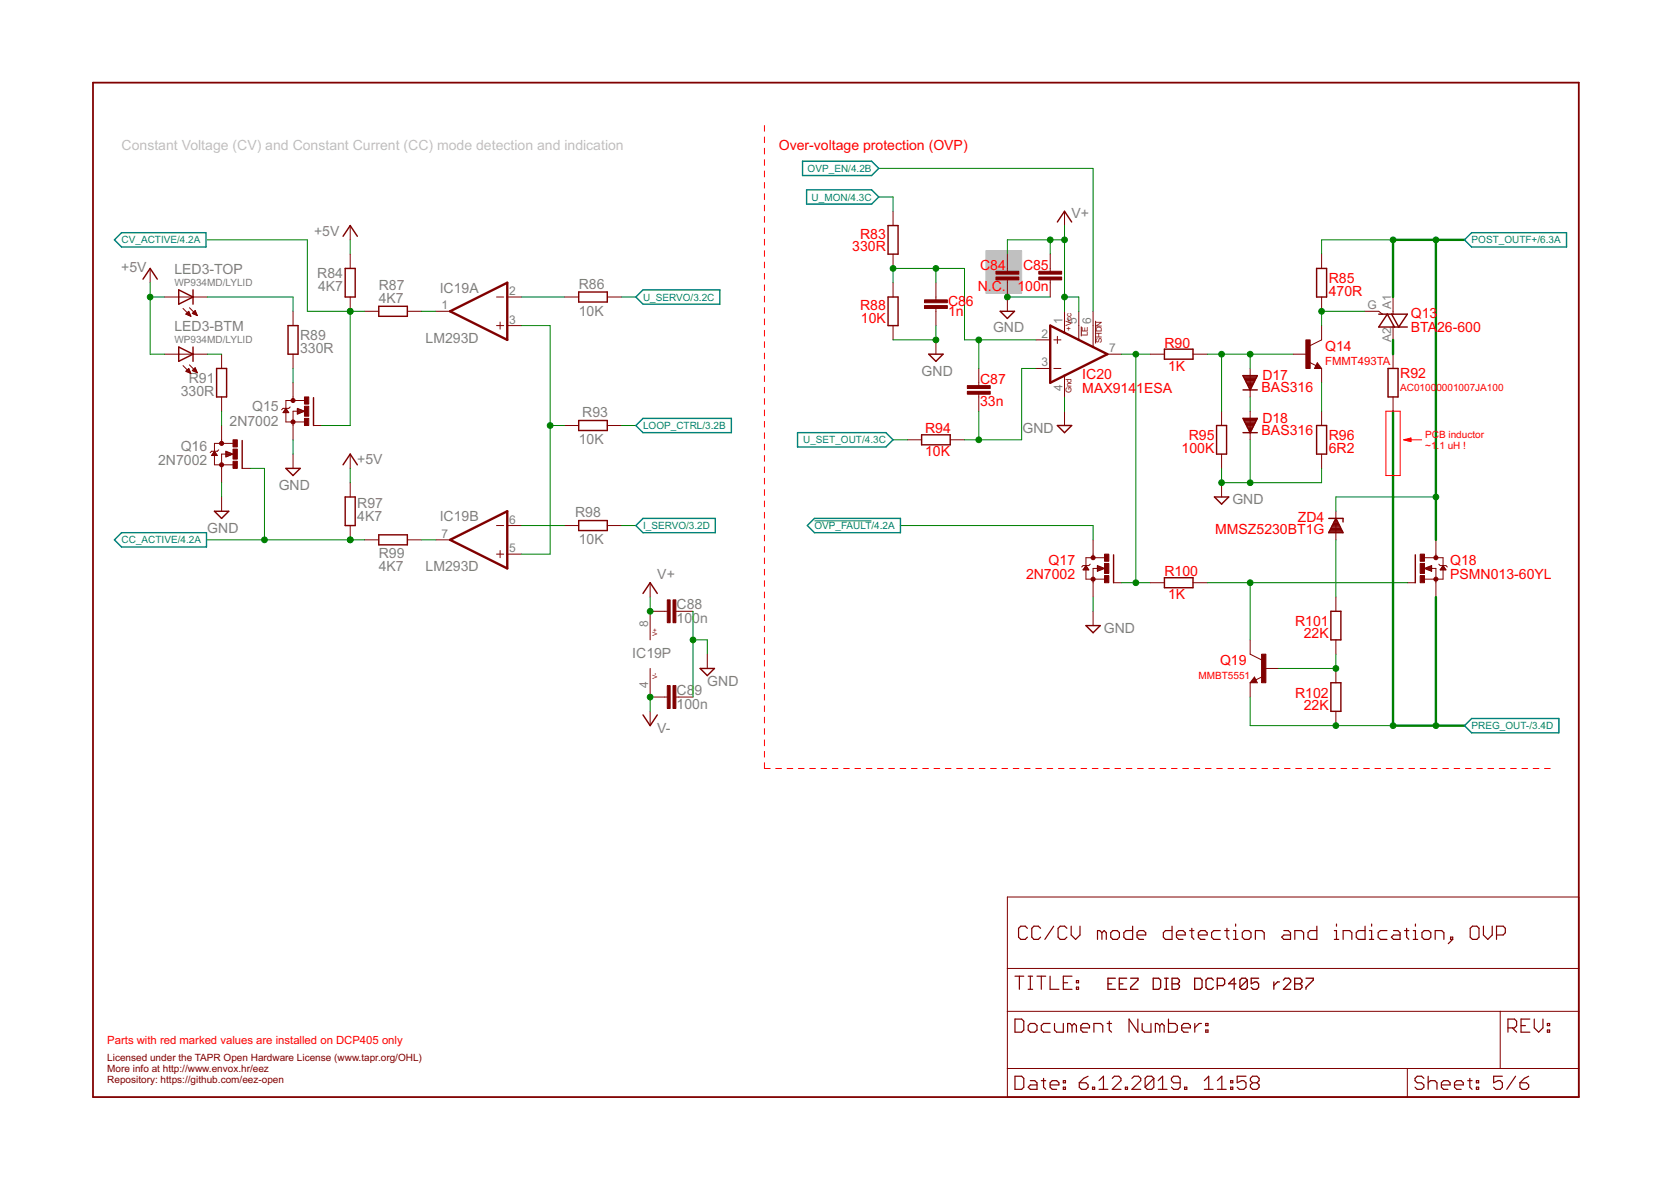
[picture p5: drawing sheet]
<svg xmlns="http://www.w3.org/2000/svg" width="297mm" height="210mm" viewBox="0 0 297 210" stroke-linecap="round" stroke-linejoin="round" font-family="sans-serif">
<path d="M175.3 44.5h6.3v7.7h-6.3z" fill="#c0c0c0" stroke="#c0c0c0" stroke-width=".18"/>
<g fill="none" stroke="#800000" stroke-width=".21">
<path d="M180.4 173.5h1.6M181.2 173.5v2.3M182.6 165l-.4-.4h-.7l-.4 .4v1.6l.4 .4h.7l.4-.4M182.8 173.5h.8M182.8 175.8h.8M183.2 173.5v2.3M184.3 173.5h1.6M185 165l-.4-.4h-.8l-.4 .4v1.6l.4 .4h.8l.4-.4M185.1 173.5v2.3M186.7 173.5v2.3h1.5M187.3 164.6l-1.6 2.4M189 174.7h.8"/>
<path d="M189.7 165l-.4-.4h-.8l-.4 .4v1.6l.4 .4h.8l.4-.4M190.4 164.6v1.6l.8 .8 .8-.8v-1.6M190.6 173.5h-1.6v2.3h1.6M191.3 175.5h.4v.3h-.4zM191.3 174.3h.4v.4h-.4zM195.9 165.8l-.4-.4h-.4v1.6M195.9 165.8v1.2M195.9 165.8l.4-.4 .4 .4v1.2M197.4 165.8l.4-.4h.8l.4 .4v.8l-.4 .4h-.8l-.4-.4zM201.3 164.6v2.4h-1.1l-.4-.4v-.8l.4-.4h1.1M202.1 166.2h1.6v-.4l-.4-.4h-.8l-.4 .4v.8l.4 .4h.8M208.3 164.6v2.4h-1.1l-.4-.4v-.8l.4-.4h1.1"/>
<path d="M209.1 166.2h1.6v-.4l-.4-.4h-.8l-.4 .4v.8l.4 .4h.8M211.5 165.4h.7M211.9 165v1.6l.3 .4M213 166.2h1.6v-.4l-.4-.4h-.8l-.4 .4v.8l.4 .4h.8M216.9 165.4h-1.1l-.4 .4v.8l.4 .4h1.1M217.7 165.4h.8M218.1 165v1.6l.4 .4M219.3 167h.7M219.3 165.4h.3v1.6M219.6 164.2v.4M220.8 165.8l.4-.4h.8l.4 .4v.8l-.4 .4h-.8l-.4-.4zM223.2 167v-1.6h1.1l.4 .4v1.2"/>
<path d="M228.2 165.4h.8l.4 .4v1.2h-1.2l-.4-.4 .4-.4h1.2M230.2 167v-1.6h1.2l.3 .4v1.2M234.1 164.6v2.4h-1.2l-.4-.4v-.8l.4-.4h1.2M237.2 167h.8M237.2 165.4h.4v1.6M237.6 164.2v.4M238.8 167v-1.6h1.1l.4 .4v1.2M242.7 164.6v2.4h-1.2l-.4-.4v-.8l.4-.4h1.2M243.4 167h.8M243.4 165.4h.4v1.6M243.8 164.2v.4M246.5 165.4h-1.1l-.4 .4v.8l.4 .4h1.1"/>
<path d="M247.7 165.4h.8l.4 .4v1.2h-1.2l-.4-.4 .4-.4h1.2M249.7 165.4h.7M250 165v1.6l.4 .4M251.2 167h.8M251.2 165.4h.4v1.6M251.6 164.2v.4M252.8 165.8l.4-.4h.8l.3 .4v.8l-.3 .4h-.8l-.4-.4zM255.1 167v-1.6h1.2l.4 .4v1.2M257.9 166.6h.3v.4h-.3zM258.2 167l-.7 .7M261.3 165l.4-.4h.8l.4 .4v1.6l-.4 .4h-.8l-.4-.4zM263.7 164.6v1.6l.8 .8 .8-.8v-1.6"/>
<path d="M266 166.2h1.2l.4-.4v-.8l-.4-.4h-1.2v2.4M180.4 181.1h1.2l.4 .4v1.6l-.4 .4h-1.2zM180.4 191.3h1.2l.4 .4v1.5l-.4 .4h-1.2zM182.8 182.3l.4-.4h.7l.4 .4v.8l-.4 .4h-.7l-.4-.4zM183.2 192.1h.7l.4 .3v1.2h-1.1l-.4-.4 .4-.4h1.1M185.1 192.1h.8M185.5 191.7v1.5l.4 .4M186.7 192.8h1.5v-.4l-.4-.3h-.8l-.3 .3v.8l.3 .4h.8M186.7 181.9h-1.2l-.4 .4v.8l.4 .4h1.2M187.5 181.9v1.2l.3 .4h1.2v-1.6M189 193.2h.4v.4h-.4zM189 192.1h.4v.3h-.4z"/>
<path d="M190.6 182.3l-.4-.4h-.4v1.6M190.6 182.3l.4-.4 .3 .4v1.2M190.6 182.3v1.2M191.9 192.4h1.1l.4 .4v.4l-.4 .4h-.7l-.4-.4zM192.1 182.7h1.6v-.4l-.4-.4h-.8l-.4 .4v.8l.4 .4h.8M193.4 191.3l-.8 .4-.7 .7M194.2 193.2h.4v.4h-.4zM194.5 183.5v-1.6h1.1l.4 .4v1.2M195.4 193.6h1.5M195.4 192.1l.8-.8v2.3M196.8 181.9h.8M197.2 181.5v1.6l.4 .4"/>
<path d="M197.7 191.7l.4-.4h.8l.4 .4v.4l-1.6 1.5h1.6M200 193.2h.4v.4h-.4zM201.2 191.7l.4-.4h.8l.4 .4v.4l-1.6 1.5h1.6M202.3 181.1v2.4l-1.6-2.4v2.4M203 181.9v1.2l.4 .4h1.2v-1.6M205.1 191.7v1.5l-.4 .4h-.8l-.3-.4M205.1 191.7l-.4-.4h-.8l-.3 .4v1.5M205.1 191.7l-1.5 1.5M205.9 193.6h1.6M205.9 192.1l.8-.8v2.3M206.2 182.3l-.4-.4h-.4v1.6M206.2 182.3v1.2"/>
<path d="M206.2 182.3l.3-.4 .4 .4v1.2M207.7 181.1v2.4h1.2l.4-.4v-.8l-.4-.4h-1.2M209.8 192.4h-1.2l-.4-.3v-.4l.4-.4h.8l.4 .4v1.5l-.4 .4h-.8l-.4-.4M210.1 182.7h1.5v-.4l-.4-.4h-.8l-.3 .4v.8l.3 .4h.8M210.6 193.2h.4v.4h-.4zM212.4 181.9v1.6M213.6 181.9h-.4l-.8 .8M214.1 193.6h1.5M214.1 192.1l.8-.8v2.3M214.3 183.1h.4v.4h-.4zM214.3 181.9h.4v.4h-.4zM216.4 193.6h1.6"/>
<path d="M216.4 192.1l.8-.8v2.3M218.8 193.2h.3v.4h-.3zM218.8 192.1h.3v.3h-.3zM221.5 191.3h-1.6v1.1l.8-.3h.4l.4 .3v.8l-.4 .4h-.8l-.4-.4M222.7 192.4l-.4-.3v-.4l.4-.4h.7l.4 .4v.4l-.4 .3M222.7 192.4l-.4 .4v.4l.4 .4h.7l.4-.4v-.4l-.4-.4M222.7 192.4h.7M253.1 191.7l-.4-.4h-.8l-.4 .4v.4l.4 .3h.8l.4 .4v.4l-.4 .4h-.8l-.4-.4M253.9 192.4l.4-.3h.8l.3 .3v1.2M253.9 191.3v2.3M256.2 192.8h1.6v-.4l-.4-.3h-.8l-.4 .3v.8l.4 .4h.8M258.6 192.8h1.5v-.4l-.4-.3h-.7l-.4 .3v.8l.4 .4h.7"/>
<path d="M260.9 192.1h.8M261.3 191.7v1.5l.4 .4M262.4 193.2h.4v.4h-.4zM262.4 192.1h.4v.3h-.4zM267.1 191.3h-1.6v1.1l.8-.3h.4l.4 .3v.8l-.4 .4h-.8l-.4-.4M268.1 182.7h1.1l.4-.4v-.8l-.4-.4h-1.1v2.4M268.8 182.7l.8 .8M269.4 191.3l-1.6 2.3M270.2 192.4h1.2l.3 .4v.4l-.3 .4h-.8l-.4-.4zM270.4 182.3h.8M271.7 191.3l-.7 .4-.8 .7M271.9 181.1h-1.5v2.4h1.5"/>
<path d="M272.7 181.1v1.6l.8 .8 .8-.8v-1.6M275.1 183.1h.4v.4h-.4zM275.1 181.9h.4v.4h-.4z"/>
</g>
<path d="M16.5 14.7h264.1v180.3h-264.1z" fill="none" stroke="#800000" stroke-width=".32"/>
<g fill="none" stroke="#800000" stroke-width=".18">
<path d="M158.7 37.5v2.6M189.2 37.5v2.6M26.7 47.7v2.5M29.2 52.8h7.7M32.5 54.8l1.4 1.4M33 55.8l.5-.5 .4 .9zM33.1 55.8h.7M33.2 55.7h.5M33.3 55.9h.5M33.3 55.6h.4M33.4 55.4h.2M33.5 56h.3"/>
<path d="M33.7 54.7l1.4 1.4M33.8 56.2h.1M34.2 55.7h.7M34.3 55.6h.5M34.4 55.8h.5M34.4 55.4h.4M34.6 55.3h.1M34.7 55.9h.3M34.7 55.2l-.5 .5 .9 .4M34.7 55.2l.4 .9M34.7 55.2h.1M35 56h.1"/>
<path d="M52.1 55.3v2.6M62.3 40.1v2.5M62.3 45.2v2.5M62.3 52.8v2.5M64.8 55.3h2.5M72.4 55.3h2.6M77.5 55.3h2.5M88.3 52.8h1.2M88.3 57.9h1.2M88.9 57.2v1.3M90.2 52.8h2.5M90.2 57.9h2.5"/>
<path d="M100.3 52.8h2.6M107.9 52.8h2.6M158.7 45.2v2.5M158.7 50.2v2.6M158.7 57.9v2.5M166.4 50.2v3.1M166.4 54.8v3.1M179.1 45.2v3M179.1 49.7v5.6M186.7 45.2v3M186.7 49.7v3.1M188 59.8v1.2"/>
<path d="M189.2 55.3v3.8M191.8 55.3v5.1M192.2 58v1.8M194.3 55.3v6.4M194.8 57v4M234.9 57.9v2.5l-2 1M234.9 45.2v2.5M234.9 52.8v2.5M242.5 55.3h2.6l.6 .5M247.6 52.8v3M247.6 57.9v2.5M29.2 62.9h7.7"/>
<path d="M32.5 65l1.4 1.4M33 66l.5-.5 .4 .9zM33.1 65.9h.6M33.2 66.1h.6M33.2 65.8h.5M33.3 65.7h.3M33.5 66.2h.3M33.5 65.6h.1M33.7 64.9l1.4 1.4M33.7 66.3h.2M34.2 65.9l.5-.5 .4 .9zM34.2 65.8h.7"/>
<path d="M34.4 65.9h.5M34.4 65.7h.4M34.5 65.6h.3M34.6 65.4h.1M34.6 66.1h.4M34.9 66.2h.1M38.9 79.9l-.3 .3h-1l-.2 .3M39.4 62.9v2.6M39.4 70.5v2.6M39.4 75.6v3.2M41.4 78.8h-3.3v3.8h3.3M50.4 73.3h.9"/>
<path d="M50.4 73.2h.8M50.5 73h.6M50.6 72.9h.4M50.7 72.8h.3M50.8 72.7h.1M50.8 72.6l.5 .7h-1zM51.6 72.3l-.3 .3h-1l-.2 .2M52.1 62.9v2.6M52.1 68v3.2M52.9 72.6l1.2 .5-1.2 .5zM52.9 73.5h.1M52.9 73.4h.4"/>
<path d="M52.9 73.3h.7M52.9 73.2h1M52.9 73h1.1M52.9 72.9h.8M52.9 72.8h.5M52.9 72.7h.2M53 73.1h-.9v5.1M54.1 71.2h-3.3v3.8h3.3M55.7 75.6h1.5M100.3 75.6h2.6M107.9 75.6h2.6M161.3 78.2h2.5"/>
<path d="M166.4 60.4v2.5M168.9 78.2h2.5M174 65.5v3M174 70v3.1M184.1 65.5h2.6M184.1 60.4h2.6M187.3 65.5h1.3M187.3 60.4h1.3M189.2 66.8v3.7M189.2 73.1v2.5M196.8 62.9h2.6M204.4 62.9h2.6"/>
<path d="M212.1 62.9h2.5M217.1 73.1v2.5M222.2 65.5v5M222.2 73.1v5.1M229.8 62.9h2.6M232.7 64.4l1.2 .6M234.2 64.5l.7 1h-1.2zM234.9 65.5v2.5M234.9 73.1v2.5M247.6 62.9v2.6M247.6 70.5v2.6M37.7 80.9h.9"/>
<path d="M37.7 80.8h.8M37.8 80.6h.6M37.9 80.5h.4M38 80.4h.2M38.1 80.3h.1M38.1 80.2l.5 .8h-1zM39.4 88.3v2.6M40.2 80.2l1.2 .5-1.2 .5zM40.2 81.1h.2M40.2 81h.5M40.2 80.9h.8M40.2 80.8h1.1"/>
<path d="M40.2 80.6h1M40.2 80.5h.7M40.2 80.4h.4M40.2 80.3h.1M40.3 80.7h-.9v5.1M43.1 83.2h1.4M52.1 80.7v2.5M62.3 80.7v2.5M62.3 85.8v2.5M62.3 93.4v2.5M64.8 95.9h2.5M72.4 95.9h2.6"/>
<path d="M77.5 95.9h2.5M88.3 93.4h1.2M88.3 98.5h1.2M88.9 97.9v1.2M90.2 93.4h2.5M90.2 98.5h2.5M100.3 93.4h2.6M107.9 93.4h2.6M194.3 95.9v3.2M196.3 99.1h-3.3v3.8h3.3M217.1 80.7v2.5M217.1 85.8v2.5"/>
<path d="M234.9 80.7v2.5M237.5 90.9v5M253.2 99.1h3.3v3.8h-3.3M255.2 95.9v3.2M115.6 103.6v2.5M115.6 118.8v5.1h3M118.6 108.6h-3v5.1M120.1 108.6h3.1M125.7 116.3v2.5M192.6 101.2h.8M192.7 101h.7M192.8 100.9h.5"/>
<path d="M192.8 100.8h.4M192.9 100.7h.2M193 100.5l.5 .8h-1zM193.8 100.3l-.3 .2h-1l-.2 .3M194.3 108.6v2.6M195.1 100.5v1l1.2-.5M195.1 100.5l1.2 .5M195.1 101.5h.1M195.1 101.4h.3M195.1 101.3h.6M195.1 101.2h.9M195.1 100.9h.9"/>
<path d="M195.1 100.8h.6M195.1 100.7h.3M195.1 100.5h.1M196.3 101h-2v5.1M198 103.6h1.4M204.4 103.6h2.6M212.1 103.6h2.5M222.2 113.7v2.6l2.1 1M224.8 118.8h2.5M237.5 106.1v2.5M237.5 113.7v2.6M237.5 118.8v2.5"/>
<path d="M250.2 103.6h1.4M253.2 101h2v5.1M253.5 101.2h1M253.5 100.9h1M253.8 101.3h.7M253.8 100.8h.7M254.1 101.4h.4M254.1 100.7h.4M254.4 101.5h.1M254.4 100.5h.1M254.5 100.5v1l-1.3-.5M254.5 100.5l-1.3 .5"/>
<path d="M255.8 100.3l.2 .2h1l.3 .3M256.1 101.2h.8M256.2 101h.7M256.3 100.9h.5M256.3 100.8h.4M256.4 100.7h.2M256.5 100.5l.5 .8h-1zM115.6 126.4v2.6M120.1 123.9h3.1M222.2 121.3v2.6M223 120.3l.5 1h-1.3zM224.5 120.2l-1.3 .6"/>
<path d="M237.5 126.4v2.6M179.1 159.4h101.5v35.6h-101.5zM179.1 179.7h101.5M179.1 172.1h101.5M266.7 179.7v10.2M179.1 189.9h101.5M250.2 189.9v5.1"/>
</g>
<g fill="none" stroke="#800000" stroke-width=".23">
<path d="M197 174.9h.6M198.3 173.9h-1.3v1.9h1.3M199 174.9h.6M200.3 173.9h-1.3v1.9h1.3M201 173.9h1.3v.3l-1.3 1.3v.3h1.3M205 173.9h1l.3 .3v1.3l-.3 .3h-1zM207 173.9h.7M207 175.8h.7M207.3 173.9v1.9M208.3 173.9h1l.4 .3v.3l-.4 .4 .4 .3v.3l-.4 .3h-1zM208.3 174.9h1M212.4 173.9h1l.3 .3v1.3l-.3 .3h-1z"/>
<path d="M215.7 174.2l-.3-.3h-.7l-.3 .3v1.3l.3 .3h.7l.3-.3M216.4 175.2h1l.3-.3v-.7l-.3-.3h-1v1.9M219.7 174.9h-1.3l1-1v1.9M221.7 174.2l-.3-.3h-.7l-.3 .3v1.3M221.7 174.2v1.3l-.3 .3h-.7l-.3-.3M221.7 174.2l-1.3 1.3M223.7 173.9h-1.3v1l.7-.4h.3l.3 .4v.6l-.3 .3h-.6l-.4-.3M226.4 174.5v1.3M227.4 174.5h-.3l-.7 .7M228.1 174.2l.4-.3h.6l.3 .3v.3l-1.3 1.3h1.3M230.1 173.9h1l.3 .3v.3l-.3 .4 .3 .3v.3l-.3 .3h-1zM230.1 174.9h1"/>
<path d="M232.2 173.9h1.2v.3l-1.2 1.3v.3"/>
</g>
<g fill="none" stroke="#800000" stroke-width=".25">
<path d="M188 39.5l1.2-2 1.3 2M25.4 49.6l1.3-1.9 1.3 1.9M31.8 51.5l2.5 1.3-2.5 1.3zM34.3 51.5v2.6M51.2 57.9h1.8v5h-1.8zM61 42l1.3-1.9 1.2 1.9M61.4 47.7h1.7v5.1h-1.7zM67.3 54.4h5.1v1.8h-5.1zM102.9 51.9h5v1.8h-5zM157.9 52.8h1.7v5.1h-1.7zM157.9 40.1h1.7v5.1h-1.7zM177.8 55.3h2.5l-1.2 1.3z"/>
<path d="M234 47.7h1.8v5.1h-1.8zM245.1 55.8h5.1l-1.6 2.3-1.2-2.3M247.9 58.1l-1.3-2.3-1.5 2.3h5.1M31.8 61.7l2.5 1.2-2.5 1.3zM34.3 61.7v2.5M38.5 65.5h1.8v5h-1.8zM43.1 78.3v4.9M55.7 70.7v4.9M102.9 74.7h5v1.8h-5zM163.8 77.3h5.1v1.8h-5.1zM165.1 62.9h2.5l-1.2 1.3zM188 75.6h2.5l-1.3 1.3z"/>
<path d="M207 62.1h5.1v1.7h-5.1zM216.3 75.6h1.7v5.1h-1.7zM221 69.3h2.5M221 66.8h2.5l-1.3 2.5zM221 76.9h2.5M221 74.4h2.5l-1.3 2.5zM221 66.8h2.5M221.1 74.6h2.3M221.1 67h2.3M221.2 74.8h2.1M221.2 67.2h2.1M221.3 75h1.9"/>
<path d="M221.3 67.5h1.9M221.4 75.2h1.7M221.4 67.7h1.6M221.5 75.5h1.5M221.5 67.9h1.4M221.6 75.7h1.2M221.7 68.1h1.1M221.7 75.9h1M221.8 68.3h.9M221.8 76.1h.8M221.9 68.6h.7M222 76.3h.5"/>
<path d="M222 68.8h.5M222.1 76.6h.3M222.1 69h.3M222.2 76.8h.1M222.2 69.2h.1M234 75.6h1.8v5.1h-1.8zM234.2 65l.1 .2h-.4l.3-.5 .5 .7h-.8M246.7 65.5h1.8v5h-1.8zM38.1 90.9h2.6l-1.3 1.2zM50.8 83.2h2.6l-1.3 1.3zM61 82.6l1.3-1.9 1.2 1.9M61.4 88.3h1.7v5.1h-1.7z"/>
<path d="M67.3 95.1h5.1v1.7h-5.1zM102.9 92.5h5v1.8h-5zM198 98.6v5M215.9 88.3h2.5l-1.3 1.3zM236.2 92.1h2.5v.7M236.3 94.6h2.4M236.4 94.3h2.2M236.5 94.1h2M236.6 93.9h1.7M236.7 93.7h1.5M236.8 93.5h1.3M236.9 93.2h1.1"/>
<path d="M237 93h.9M237.2 92.8h.6M237.3 92.6h.4M237.4 92.3h.2M237.5 92.1l1.2 2.6h-2.5zM251.6 98.6v5M114.3 105.5l1.3-1.9 1.2 1.9M124.5 118.8h2.5l-1.3 1.3zM193 111.2h2.6l-1.3 1.3zM207 102.7h5.1v1.8h-5.1zM236.6 108.6h1.8v5.1h-1.8zM114.3 127.1l1.3 1.9 1.2-1.9"/>
<path d="M223 120.8l-.1 .3h.3l-.2-.5-.5 .6h.7M236.6 121.3h1.8v5.1h-1.8z"/>
</g>
<g fill="#800000" stroke="#800000" stroke-width=".18">
<path d="M118.6 106.6h.5v4.1h-.5z"/>
<path d="M119.6 106.6h.5v4.1h-.5z"/>
<path d="M118.6 121.9h.5v4h-.5z"/>
<path d="M119.6 121.9h.5v4h-.5z"/>
<path d="M41.4 82h.8v1.2h-.8z"/>
<path d="M41.4 78.2h.8v1.2h-.8z"/>
<path d="M41.4 79.8h.8v1.8h-.8z"/>
<path d="M54.1 74.4h.8v1.2h-.8z"/>
<path d="M54.1 70.5h.8v1.3h-.8z"/>
<path d="M54.1 72.2h.8v1.8h-.8z"/>
<path d="M232.1 60.4h.8v5.1h-.8z"/>
<path d="M177 49.2h4.1v.5h-4.1z"/>
<path d="M177 48.2h4.1v.5h-4.1z"/>
<path d="M184.7 48.2h4v.5h-4z"/>
<path d="M184.7 49.2h4v.5h-4z"/>
<path d="M164.3 53.3h4.1v.5h-4.1z"/>
<path d="M164.3 54.3h4.1v.5h-4.1z"/>
<path d="M172 69.6h4v.5h-4z"/>
<path d="M172 68.5h4v.5h-4z"/>
<path d="M196.3 102.3h.8v1.3h-.8z"/>
<path d="M196.3 98.5h.8v1.3h-.8z"/>
<path d="M196.3 100.1h.8v1.8h-.8z"/>
<path d="M252.5 102.3h.7v1.3h-.7z"/>
<path d="M252.5 98.5h.7v1.3h-.7z"/>
<path d="M252.5 100.1h.7v1.8h-.7z"/>
<path d="M224.3 116.3h.7v5h-.7z"/>
</g>
<g fill="#800000" stroke="#800000" stroke-width=".18">
<circle cx="39.4" cy="78.8" r=".36"/>
<circle cx="39.4" cy="82.6" r=".36"/>
<circle cx="52.1" cy="71.2" r=".36"/>
<circle cx="52.1" cy="75" r=".36"/>
<circle cx="194.3" cy="99.1" r=".36"/>
<circle cx="194.3" cy="102.9" r=".36"/>
<circle cx="255.2" cy="99.1" r=".36"/>
<circle cx="255.2" cy="102.9" r=".36"/>
</g>
<path d="M80 55.3l10.2-5.1v10.2zM186.7 57.9l10.1 5-10.1 5.1zM80 95.9l10.2-5v10.1z" fill="none" stroke="#800000" stroke-width=".42"/>
<g fill="none" stroke="#008000" stroke-width=".18">
<path d="M156.2 29.9h38.1v25.4M156.2 35h2.5v2.5M26.7 52.8h2.5M26.7 50.2v12.7h2.5M36.9 42.6h17.7v12.7h10.2M36.9 52.8h15.2v2.5M62.3 42.6v2.6M62.3 55.3v20.3h-5.1M75 55.3h2.5M92.7 52.8h7.6M92.7 57.9h5.1v40.6h-5.1M110.5 52.8h2.5"/>
<path d="M158.7 50.2v-2.5h12.7v12.7h12.7M166.4 47.7v2.5M166.4 57.9v2.5h-7.7M179.1 52.8h7.6M186.7 42.6v2.6M189.2 42.6h-10.1v2.6M189.2 40.1v15.2M189.2 52.8h2.6v2.5M242.5 55.3h-7.6v2.6M247.6 42.6h-12.7v2.6M36.9 62.9h2.5M39.4 73.1v2.5"/>
<path d="M52.1 65.5v2.5M52.1 78.2v2.5M97.8 75.6h2.5M110.5 75.6h2.5M158.7 78.2h2.6M174 60.4v5.1M174 73.1v5.1M184.1 65.5h-2.5v12.7h-10.2M189.2 70.5v2.6M199.4 62.9h5M201.9 62.9v40.7M214.6 62.9h15.2"/>
<path d="M217.1 62.9v10.2M222.2 62.9v2.6M222.2 70.5v2.6M222.2 78.2v7.6M234.9 68v5.1M36.9 95.9h27.9M39.4 85.8v2.5M44.5 83.2h2.5v12.7M62.3 83.2v2.6M75 95.9h2.5M92.7 93.4h7.6M110.5 93.4h2.5"/>
<path d="M160 93.4h34.3v2.5M217.1 83.2v2.6h17.8v-2.6M237.5 95.9v10.2M255.2 88.3h-17.7v2.6M115.6 106.1v2.5M123.2 108.6v15.3M123.2 113.7h2.5v2.6M194.3 106.1v2.5M199.4 103.6h5M214.6 103.6h35.6M222.2 103.6v10.1M237.5 116.3v2.5h-10.2"/>
<path d="M115.6 123.9v2.5M222.2 123.9v5.1h25.4"/>
</g>
<g fill="#008000" stroke="#008000" stroke-width=".18">
<circle cx="115.6" cy="108.6" r=".51"/>
<circle cx="186.7" cy="42.6" r=".51"/>
<circle cx="189.2" cy="42.6" r=".51"/>
<circle cx="189.2" cy="52.8" r=".51"/>
<circle cx="115.6" cy="123.9" r=".51"/>
<circle cx="26.7" cy="52.8" r=".51"/>
<circle cx="62.3" cy="55.3" r=".51"/>
<circle cx="62.3" cy="95.9" r=".51"/>
<circle cx="47" cy="95.9" r=".51"/>
<circle cx="97.8" cy="75.6" r=".51"/>
<circle cx="123.2" cy="113.7" r=".51"/>
<circle cx="179.1" cy="52.8" r=".51"/>
<circle cx="166.4" cy="60.4" r=".51"/>
<circle cx="222.2" cy="85.8" r=".51"/>
<circle cx="217.1" cy="85.8" r=".51"/>
<circle cx="234.9" cy="55.3" r=".51"/>
<circle cx="222.2" cy="62.9" r=".51"/>
<circle cx="217.1" cy="62.9" r=".51"/>
<circle cx="158.7" cy="47.7" r=".51"/>
<circle cx="166.4" cy="47.7" r=".51"/>
<circle cx="174" cy="60.4" r=".51"/>
<circle cx="174" cy="78.2" r=".51"/>
<circle cx="255.2" cy="129" r=".51"/>
<circle cx="247.6" cy="129" r=".51"/>
<circle cx="237.5" cy="129" r=".51"/>
<circle cx="201.9" cy="62.9" r=".51"/>
<circle cx="201.9" cy="103.6" r=".51"/>
<circle cx="237.5" cy="118.8" r=".51"/>
<circle cx="222.2" cy="103.6" r=".51"/>
<circle cx="247.6" cy="42.6" r=".51"/>
<circle cx="255.2" cy="42.6" r=".51"/>
<circle cx="255.2" cy="88.3" r=".51"/>
</g>
<path d="M255.2 42.6v53.3M260.3 42.6h-12.7v10.2M247.6 60.4v2.5M247.6 73.1v55.9h12.7M255.2 106.1v22.9" fill="none" stroke="#008000" stroke-width=".42"/>
<g fill="none" stroke="#f00" stroke-width=".18">
<path d="M135.9 22.3v1M135.9 24.3v1.1M135.9 26.4v1M135.9 28.4v1M135.9 30.4v1M135.9 32.4v1M135.9 34.4v1.1M135.9 36.5v1M135.9 38.5v1M135.9 40.5v1M135.9 42.5v1.1M135.9 44.6v1"/>
<path d="M135.9 46.6v1M135.9 48.6v1M135.9 50.6v1M135.9 52.6v1.1M135.9 54.7v1M135.9 56.7v1M135.9 58.7v1M135.9 60.7v1.1M135.9 62.8v1M135.9 64.8v1M135.9 66.8v1M135.9 68.8v1"/>
<path d="M135.9 70.8v1.1M135.9 72.9v1M135.9 74.9v1M135.9 76.9v1M135.9 78.9v1.1M246.4 73.1h2.5v11.4h-2.5zM249.5 78.2h3.2M249.5 78.2l1.3 .3M249.8 78.2h1M249.8 78.1h1M250.3 78.4h.5M250.3 78h.5"/>
<path d="M250.7 78.5h.1M250.8 77.9h.1M250.8 77.9l-1.3 .3M250.8 77.9v.6M135.9 81v1M135.9 83v1M135.9 85v1M135.9 87v1.1M135.9 89v1.1M135.9 91.1v1M135.9 93.1v1M135.9 95.1v1"/>
<path d="M135.9 97.1v1M135.9 99.2v1M135.9 101.2v1M135.9 103.2v1M135.9 105.2v1.1M135.9 107.3v1M135.9 109.3v1M135.9 111.3v1M135.9 113.3v1M135.9 115.3v1.1M135.9 117.4v1M135.9 119.4v1"/>
<path d="M135.9 121.4v1M135.9 123.4v1M135.9 125.5v1M135.9 127.5v1M135.9 129.5v1M135.9 131.5v1M135.9 133.5v1.1M135.9 135.6v1h1M137.9 136.6h1M139.9 136.6h1M141.9 136.6h1M143.9 136.6h1"/>
<path d="M145.9 136.6h1M148 136.6h.9M150 136.6h1M152 136.6h1M154 136.6h1M156 136.6h1M158 136.6h1M160 136.6h1M162 136.6h1M164 136.6h1M166 136.6h1M168 136.6h1.1"/>
<path d="M170.1 136.6h1M172.1 136.6h1M174.1 136.6h1M176.1 136.6h1M178.1 136.6h1M180.1 136.6h1M182.1 136.6h1M184.1 136.6h1M186.1 136.6h1M188.2 136.6h.9M190.2 136.6h1M192.2 136.6h1"/>
<path d="M194.2 136.6h1M196.2 136.6h1M198.2 136.6h1M200.2 136.6h1M202.2 136.6h1M204.2 136.6h1M206.2 136.6h1M208.2 136.6h1.1M210.2 136.6h1.1M212.3 136.6h1M214.3 136.6h1M216.3 136.6h1"/>
<path d="M218.3 136.6h1M220.3 136.6h1M222.3 136.6h1M224.3 136.6h1M226.3 136.6h1M228.3 136.6h1M230.3 136.6h1.1M232.3 136.6h1.1M234.4 136.6h1M236.4 136.6h1M238.4 136.6h1M240.4 136.6h1"/>
<path d="M242.4 136.6h1M244.4 136.6h1M246.4 136.6h1M248.4 136.6h1M250.4 136.6h1.1M252.5 136.6h.9M254.5 136.6h1M256.5 136.6h1M258.5 136.6h1M260.5 136.6h1M262.5 136.6h1M264.5 136.6h1"/>
<path d="M266.5 136.6h1M268.5 136.6h1M270.5 136.6h1M272.5 136.6h1.1M274.6 136.6h1"/>
</g>
<path d="M142.7 28.7h12.2l1.3 1.2-1.3 1.3h-12.2zM143.4 33.7h11.5l1.3 1.3-1.3 1.3h-11.5zM21.6 41.4h15v2.5h-15l-1.3-1.3zM113 52.8l1.3-1.3h13.7v2.6h-13.7zM260.3 42.6l1.3-1.2h16.9v2.5h-16.9zM113 75.6l1.3-1.2h15.7v2.5h-15.7zM141.8 76.9h15.7l1.2 1.3-1.2 1.2h-15.7zM21.6 94.7h15.1v2.5h-15.1l-1.3-1.3zM113 93.4l1.3-1.3h12.8v2.6h-12.8zM144.8 92.1h15.3v2.6h-15.3l-1.3-1.3zM260.3 129l1.3-1.3h15.5v2.5h-15.5z" fill="none" stroke="#008080" stroke-width=".25"/>
<path d="M144.8 92.6h10.1" fill="none" stroke="#008080" stroke-width=".18"/>
<text font-size="2.5" fill="#c0c0c0" x="21.6" y="26.6">Constant Voltage (CV) and Constant Current (CC) mode detection and indication</text>
<g font-size="2.5" fill="#f00">
<text x="138.4" y="26.6">Over-voltage protection (OVP)</text>
<text x="151.5" y="44.7">330R</text>
<text x="152.9" y="42.4">R83</text>
<text x="174.2" y="48">C84</text>
<text x="181.9" y="48">C85</text>
<text x="173.8" y="51.8">N</text>
<text x="175.6" y="51.8">.C.</text>
<text x="180.9" y="51.8">1</text>
<text x="182.2" y="51.8">00n</text>
<text x="236.2" y="50.3">R85</text>
<text x="236.2" y="52.5">470R</text>
<text x="152.9" y="55.1">R88</text>
<text x="153" y="57.4">10K</text>
<text x="168.5" y="54.3">C8</text>
<text x="168.5" y="56.2">1n</text>
<text x="171.7" y="54.3">6</text>
<text x="250.8" y="56.5">Q13</text>
<text x="250.8" y="59">BTA</text>
<text x="255.5" y="59">26-600</text>
<text x="207" y="61.8">R90</text>
<text x="207.6" y="65.9">1K</text>
<text x="235.6" y="62.3">Q14</text>
<text x="174.2" y="68.3">C87</text>
<text x="192.4" y="67.4">IC20</text>
<text x="192.4" y="69.9">MAX914</text>
<text x="202" y="69.9">1ESA</text>
<text x="224.3" y="69.7">BAS316</text>
<text x="224.4" y="67.5">D17</text>
<text x="248.9" y="67.2">R92</text>
<text x="164.5" y="77">R94</text>
<text x="174.2" y="72.1">33n</text>
<text x="224.3" y="77.3">BAS316</text>
<text x="224.4" y="75.2">D18</text>
<text x="164.5" y="81.1">10K</text>
<text x="210" y="80.5">100K</text>
<text x="211.3" y="78.3">R95</text>
<text x="236.2" y="78.3">R96</text>
<text x="236.2" y="80.5">6R2</text>
<text x="216" y="94.9">MMSZ5230BT1G</text>
<text x="230.7" y="92.8">ZD4</text>
<text x="186.4" y="100.4">Q17</text>
<text x="257.8" y="100.4">Q18</text>
<text x="182.4" y="102.9">2N7002</text>
<text x="207" y="102.4">R100</text>
<text x="207.6" y="106.5">1K</text>
<text x="257.8" y="102.9">PSMN013-60YL</text>
<text x="230.2" y="111.3">R101</text>
<text x="231.8" y="113.5">22K</text>
<text x="216.9" y="118.2">Q19</text>
<text x="230.2" y="124">R102</text>
<text x="231.8" y="126.2">22K</text>
</g>
<g font-size="2.5" fill="#808080">
<text x="55.8" y="42">+5V</text>
<text x="190.5" y="38.7">V+</text>
<text x="21.5" y="48.3">+5V</text>
<text x="31" y="48.7">LED3-TOP</text>
<text x="56.4" y="49.4">R84</text>
<text x="56.5" y="51.6">4K7</text>
<text x="67.3" y="53.8">4K7</text>
<text x="67.3" y="51.6">R87</text>
<text x="78.2" y="52">IC19A</text>
<text x="102.9" y="51.3">R86</text>
<text x="31" y="58.9">LED3-BTM</text>
<text x="102.9" y="56.1">10K</text>
<text x="176.5" y="59">GND</text>
<text x="53.4" y="62.7">330R</text>
<text x="53.4" y="60.5">R89</text>
<text x="75.7" y="60.9">LM293D</text>
<text x="32.1" y="70.3">330R</text>
<text x="33.5" y="68.1">R91</text>
<text x="163.8" y="66.7">GND</text>
<text x="40.8" y="75.6">2N7002</text>
<text x="44.8" y="73.1">Q15</text>
<text x="103.5" y="74.1">R93</text>
<text x="181.8" y="76.9">GND</text>
<text x="28.1" y="82.6">2N7002</text>
<text x="32.1" y="80.1">Q16</text>
<text x="63.5" y="82.5">+5V</text>
<text x="102.9" y="78.9">10K</text>
<text x="49.5" y="87.1">GND</text>
<text x="219.1" y="89.6">GND</text>
<text x="36.8" y="94.7">GND</text>
<text x="63.5" y="92.5">4K7</text>
<text x="63.5" y="90.3">R97</text>
<text x="78.2" y="92.7">IC19B</text>
<text x="102.2" y="91.9">R98</text>
<text x="67.3" y="101.4">4K7</text>
<text x="67.3" y="99.2">R99</text>
<text x="75.7" y="101.5">LM293D</text>
<text x="102.9" y="96.7">10K</text>
<text x="116.8" y="102.9">V+</text>
<text x="120.3" y="110.8">100n</text>
<text x="120.3" y="108.3">C88</text>
<text x="196.2" y="112.5">GND</text>
<text x="112.4" y="116.9">IC19P</text>
<text x="120.3" y="123.5">C8</text>
<text x="123.5" y="123.5">9</text>
<text x="125.7" y="122">GND</text>
<text x="116.8" y="130.2">V-</text>
<text x="120.3" y="126">100n</text>
</g>
<g font-size="2.1" fill="#808080">
<text x="90.5" y="52.4">2</text>
<text x="78.5" y="55">1</text>
<text x="90.5" y="57.5">3</text>
<text x="188.9" y="57.5" transform="rotate(-90 188.9 57.5)">1</text>
<text x="191.4" y="57.5" transform="rotate(-90 191.4 57.5)">5</text>
<text x="193.9" y="57.5" transform="rotate(-90 193.9 57.5)">6</text>
<text x="243.1" y="55">G</text>
<text x="247.3" y="55" transform="rotate(-90 247.3 55)">A1</text>
<text x="185.1" y="65.1">3</text>
<text x="185.1" y="60">2</text>
<text x="197.2" y="62.6">7</text>
<text x="247.3" y="60.8" transform="rotate(-90 247.3 60.8)">A2</text>
<text x="188.9" y="69.6" transform="rotate(-90 188.9 69.6)">4</text>
<text x="78.5" y="95.6">7</text>
<text x="90.5" y="93.1">6</text>
<text x="90.5" y="98.1">5</text>
<text x="115.2" y="111.4" transform="rotate(-90 115.2 111.4)">8</text>
<text x="115.2" y="122.3" transform="rotate(-90 115.2 122.3)">4</text>
</g>
<g font-size="2" fill="#f00">
<text x="235.6" y="64.8">FMMT493TA</text>
<text x="19.1" y="185.5">Parts with red marked values are installed on DCP405 only</text>
</g>
<g font-size="1.8" fill="#008080">
<text x="143.6" y="30.6">OVP_EN/4.2B</text>
<text x="144.3" y="35.6">U_MON/4.3C</text>
<text x="21.6" y="43.3">CV_ACTIVE/4.2A</text>
<text x="261.6" y="43.3">POST_OUTF+/6.3A</text>
<text x="114.3" y="53.4">U_SERVO/3.2C</text>
<text x="114.3" y="76.3">LOOP_CTRL/3.2B</text>
<text x="142.8" y="78.8">U_SET_OUT/4.3C</text>
<text x="114.3" y="94">I_SERVO/3.2D</text>
<text x="144.8" y="94">OVP_FAULT/4.2A</text>
<text x="21.6" y="96.6">CC_ACTIVE/4.2A</text>
<text x="261.6" y="129.6">PREG_OUT-/3.4D</text>
</g>
<g font-size="1.8" fill="#808080">
<text x="31" y="50.9">WP934MD/LYLID</text>
<text x="31" y="61">WP934MD/LYLID</text>
</g>
<g font-size="1.8" fill="#f00">
<text x="248.9" y="69.4">AC0100</text>
<text x="255.3" y="69.4">0001007JA100</text>
<text x="253.3" y="77.9">PCB inductor</text>
<text x="253.3" y="79.8">~1</text>
<text x="255.4" y="79.8">.1 uH !</text>
<text x="213" y="120.7">MMBT5551</text>
</g>
<g font-size="1.8" fill="#800000">
<text x="19.1" y="188.6">Licensed under the TAPR Open Hardware License (www.tapr.org/OHL)</text>
<text x="19.1" y="190.5">More info at http://www.envox.hr/eez</text>
<text x="19.1" y="192.4">Repository: https://github.com/eez-open</text>
</g>
<g font-size="1.4" fill="#800000">
<text x="190.5" y="58.8" transform="rotate(-90 190.5 58.8)">+Vcc</text>
<text x="193.3" y="59.8" transform="rotate(-90 193.3 59.8)">LE</text>
<text x="195.9" y="61" transform="rotate(-90 195.9 61)">SHDN</text>
<text x="190.5" y="69.9" transform="rotate(-90 190.5 69.9)">Gnd</text>
</g>
<g font-size="1.1" fill="#800000">
<text x="116.8" y="113.1" transform="rotate(-90 116.8 113.1)">V+</text>
<text x="116.8" y="120.7" transform="rotate(-90 116.8 120.7)">V-</text>
</g>
</svg>
